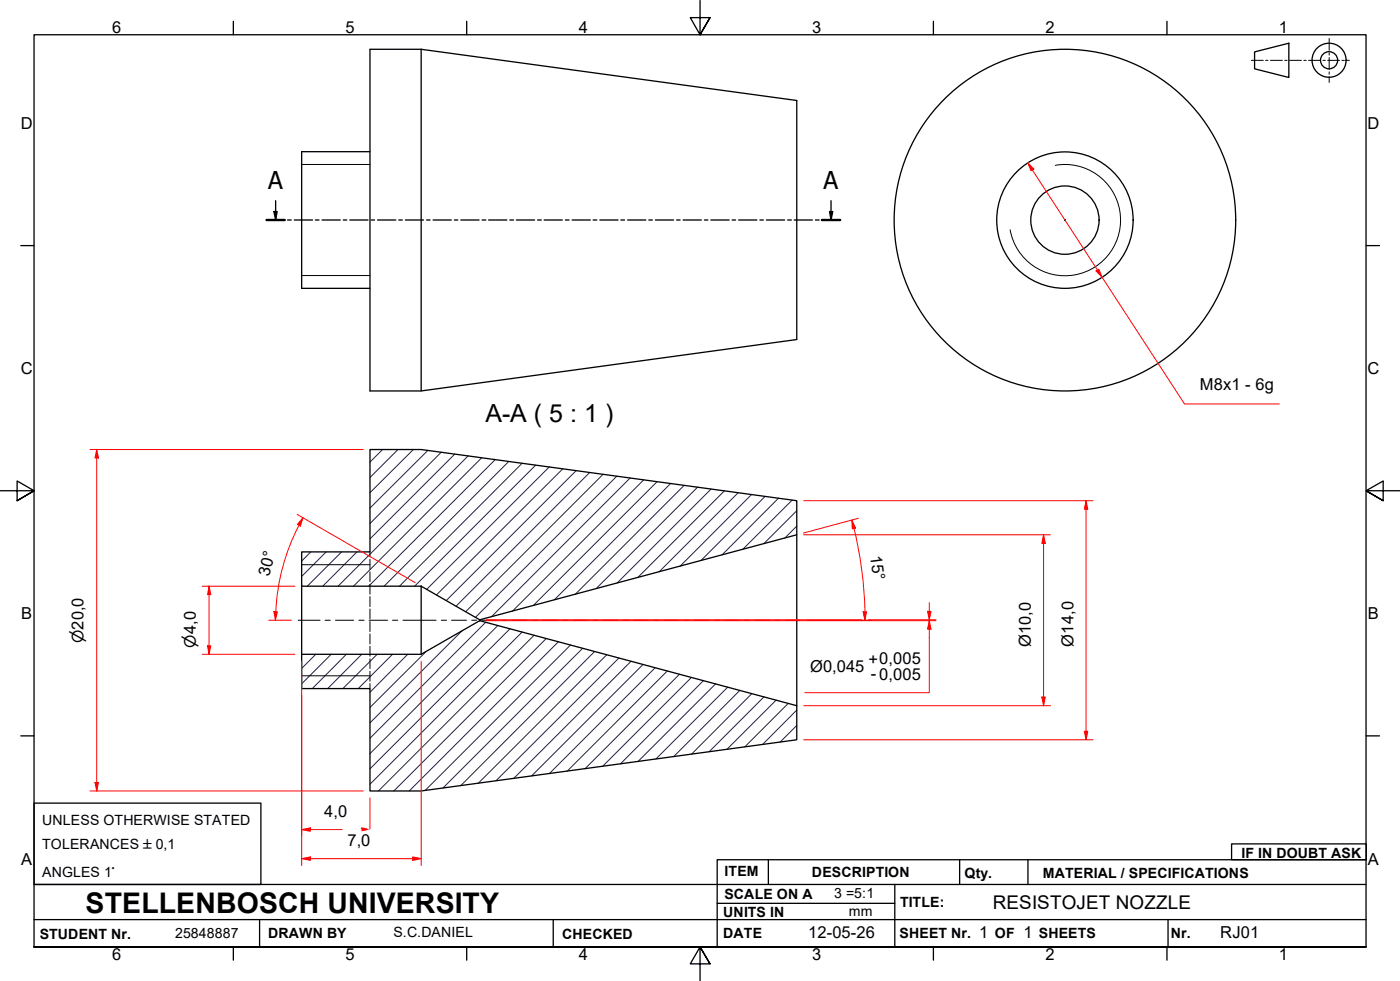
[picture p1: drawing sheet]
<svg xmlns="http://www.w3.org/2000/svg" width="410mm" height="287mm" viewBox="0 0 410 287" stroke-linecap="round" stroke-linejoin="round" font-family="sans-serif">
<!-- layer: Hatch -->
<g fill="none" stroke="#1e1e47" stroke-width=".29">
<path d="M112 131.6l-3.7 3.7M116.5 131.6l-8.2 8.2M121 131.6l-12.7 12.6M125.3 131.8l-17 16.9M129.2 132.3l-20.9 20.9M133.2 132.9l-24.9 24.8M137.1 133.4l-38.1 38.2M141 134l-37.5 37.6M145 134.5l-37.1 37.1M149 135.1l-36.5 36.5M152.9 135.6l-35.9 36M156.8 136.2l-35.4 35.4"/>
<path d="M160.8 136.7l-35.8 35.8M164.8 137.2l-37 36.9M168.7 137.7l-38 38.1M172.7 138.3l-39.2 39.1M176.6 138.8l-40.3 40.3M180.6 139.4l-41.4 41.3M184.5 139.9l-40.6 40.6M188.5 140.5l-38.4 38.4M192.4 141l-36.3 36.2M196.4 141.5l-34.1 34.1M200.3 142.1l-31.8 31.8M204.3 142.6l-29.7 29.7"/>
<path d="M208.2 143.1l-27.5 27.5M212.2 143.7l-25.4 25.3M216.2 144.2l-23.2 23.2M220.1 144.7l-21 21M224 145.3l-18.8 18.8M228 145.8l-16.6 16.6M232 146.4l-14.5 14.4M233.3 154l-3.5 3.5M233.3 149.5l-9.7 9.6M91 161.6l-2.7 2.6M95.5 161.6l-7.2 7.1M100 161.6l-10 10"/>
<path d="M104.5 161.6l-10 10M92.5 191.5l-4.2 4.2M97 191.5l-8.7 8.7M101.4 191.5l-10 10.1M105.9 191.5l-10 10.1M110.4 191.5l-10 10.1M114.9 191.5l-10 10.1M119.4 191.5l-11.1 11.1M124.7 190.8l-16.4 16.3M135.3 184.7l-27 26.9M142.2 182.1l-33.9 34M145.8 183.1l-37.5 37.5"/>
<path d="M149.4 184l-41.1 41.1M152.9 185l-44.6 44.6M156.4 185.9l-45.6 45.6M160 186.9l-44.7 44.6M163.5 187.8l-43.7 43.7M167.1 188.8l-42.6 42.6M170.6 189.8l-40.9 40.9M174.1 190.7l-39.2 39.3M177.7 191.7l-37.7 37.6M181.2 192.6l-36 36M184.8 193.6l-34.4 34.3M188.3 194.5l-32.7 32.7"/>
<path d="M191.8 195.5l-31 31M195.4 196.4l-29.3 29.4M198.9 197.4l-27.6 27.7M202.4 198.3l-25.9 26M206 199.2l-24.3 24.4M209.5 200.2l-22.7 22.7M213.1 201.1l-21.1 21.1M216.7 202.1l-19.5 19.4M220.2 203l-17.8 17.8M223.7 204l-16.1 16M227.3 204.9l-14.4 14.4M230.8 205.9l-12.7 12.7"/>
<path d="M233.3 212.4l-4.9 4.8M233.3 207.8l-10 10.1"/>
</g>
<!-- layer: Threads(ISO) -->
<path d="M88.3 48.1h20M309 48.4a16.3 16.3 0 0 1 18.9 13.2 16.3 16.3 0 0 1-13.3 18.9 16.3 16.3 0 0 1-18.8-13.2M88.3 80.7h20M88.3 165.3h20M88.3 197.8h20" fill="none" stroke="#000" stroke-width=".29"/>
<!-- layer: Visible Edges(ISO) -->
<g fill="none" stroke="#000" stroke-width=".38">
<path d="M108.3 14.4h15l110 15v70l-110 15h-15zM123.3 14.4v100M108.3 44.4h-20v40h20M108.3 131.6h15l110 15v9.9l-92.8 24.9-17.2-9.8h-35v-10h20zM233.3 156.5v50.1M88.3 171.6v19.9M123.3 171.6v19.9M88.3 191.5h35l17.2-9.8 92.8 24.9v9.9l-110 15h-15v-29.9h-20zM140.5 181.4v.3"/>
<circle cx="311.8" cy="64.4" r="50"/>
<circle cx="311.8" cy="64.4" r="20"/>
<circle cx="311.8" cy="64.4" r="10"/>
<circle cx="311.8" cy="64.4" r=".1"/>
</g>
<!-- layer: Hidden Edges(ISO) -->
<path d="M108.3 161.6v1.4M108.3 163.7v2.9M108.3 167.4v2.9M108.3 171v2.9M108.3 174.6v3M108.3 178.3v2.9M108.3 181.9v3M108.3 185.6v2.9M108.3 189.2v2.9M108.3 192.9v2.8M108.3 196.5v2.9M108.3 200.1v1.5" fill="none" stroke="#000" stroke-width=".29"/>
<!-- layer: Section View Lines(ISO) -->
<g fill="none" stroke="#000" stroke-width=".38">
<path d="M80.7 58.8v5.6M243.3 58.8v5.6M78 64.4h5.4M80.2 61.9h1l-.5 2.5zM84.2 64.4h1.1M86.2 64.4h5.3M92.3 64.4h1.1M94.3 64.4h5.3M100.5 64.4h1M102.4 64.4h5.4M108.6 64.4h1.1M110.6 64.4h5.3"/>
<path d="M116.8 64.4h1M118.7 64.4h5.3M124.9 64.4h1M126.8 64.4h5.3M133 64.4h1M134.9 64.4h5.4M141.2 64.4h1M143.1 64.4h5.3M149.3 64.4h1.1M151.2 64.4h5.3M157.4 64.4h1.1M159.3 64.4h5.4"/>
<path d="M165.5 64.4h1.1M167.5 64.4h5.3M173.7 64.4h1.1M175.6 64.4h5.4M181.8 64.4h1.1M183.8 64.4h5.3M190 64.4h1M191.9 64.4h5.3M198.1 64.4h1M200 64.4h5.4M206.2 64.4h1.1M208.2 64.4h5.3"/>
<path d="M214.4 64.4h1M216.3 64.4h5.3M222.5 64.4h1M224.4 64.4h5.3M230.6 64.4h1.1M232.5 64.4h5.4M238.8 64.4h1M240.7 64.4h5.3M242.9 61.9h.9l-.5 2.5z"/>
</g>
<path d="M78 64.4h5.4M240.7 64.4h5.3" fill="none" stroke="#000" stroke-width=".7"/>
<path d="M80.2 61.9h1l-.5 2.5zM242.9 61.9h.9l-.5 2.5z" fill="#000"/>
<!-- layer: Border_0 -->
<g fill="none" stroke="#000" stroke-width=".38">
<path d="M68.3 6.2v4M136.7 6.2v4M205 .1v10.1l-2.9-5h5.8l-2.9 5 2.9-5M273.3 6.2v4M341.7 6.2v4M6.1 71.9h3.9M400 71.9h3.9M0 143.7h10l-5-2.9v5.8l5-2.9-5 2.9M410 143.7h-10l5-2.9v5.8l-5-2.9 5 2.9M6.1 215.4h3.9M400 215.4h3.9M10 277.2v-267h390v267h-390h390"/>
<path d="M68.3 277.2v3.9M136.7 277.2v3.9M273.3 277.2v3.9M341.7 277.2v3.9M207.9 282.1l-2.9-4.9 2.9 4.9h-5.8l2.9-4.9v10"/>
</g>
<!-- layer: Sketch Geometry(ISO) -->
<path d="M10 258.9h390M225 251.7v7.2M262 258.9v18.3M281 251.7v7.2M301 251.7v7.2M400 251.7h-190v25.5M10 277.2h390M10 269.2h390M76 269.2v8M162 269.2v8M210 264.4h52M342 269.2v8" fill="none" stroke="#000" stroke-width=".38"/>
<!-- layer: Centerline(ISO) -->
<g fill="none" stroke="#000" stroke-width=".29">
<path d="M87.3 181.6h6.4M95.2 181.6h1.5M98.2 181.6h5.4M105.1 181.6h1.5M108.1 181.6h5.4M114.9 181.6h1.6M118 181.6h9.7M129.2 181.6h1.5M132.2 181.6h4.4M138.1 181.6h1.5M141.1 181.6h4.4M147 181.6h1.5"/>
<path d="M150 181.6h4.4M155.9 181.6h1.5M158.9 181.6h4.4M164.7 181.6h1.5M167.8 181.6h4.3M173.6 181.6h1.5M176.6 181.6h4.4M182.5 181.6h1.5M185.5 181.6h4.4M191.4 181.6h1.5M194.4 181.6h4.4M200.3 181.6h1.4"/>
<path d="M203.3 181.6h4.3M209.2 181.6h1.4M212.2 181.6h4.3M218.1 181.6h1.4M221 181.6h4.4M226.9 181.6h1.5M229.9 181.6h4.4"/>
</g>
<!-- layer: Dimensions(ISO) -->
<path d="M272.1 179v2.4" fill="none" stroke="#f00" stroke-width=".29"/>
<path d="M271.6 179h1l-.5 2.4z" fill="#f00"/>
<path d="M271.6 179h1l-.5 2.4zM272.1 181.7v2.5" fill="none" stroke="#f00" stroke-width=".29"/>
<path d="M272.1 181.7l.5 2.5h-1z" fill="#f00"/>
<path d="M305.6 156.5v2.6M272.1 176.4v2.6M142.4 181.7h131.7M142.4 181.4h109.9M254.3 181.4h19.8M272.1 181.7l.5 2.5h-1zM272.1 184.2v18.6h-36.5M272.1 181.4v.3" fill="none" stroke="#f00" stroke-width=".29"/>
<path d="M305.6 156.5l.5 2.6h-1z" fill="#f00"/>
<path d="M305.6 156.5l.5 2.6h-1zM305.6 204v2.6" fill="none" stroke="#f00" stroke-width=".29"/>
<path d="M305.1 204h1l-.5 2.6z" fill="#f00"/>
<path d="M235.3 156.5h72.3M305.6 159.1v44.9M318 146.6v2.4M235.3 206.6h72.3M305.1 204h1l-.5 2.6z" fill="none" stroke="#f00" stroke-width=".29"/>
<!-- layer: Sketch Geometry(ISO) -->
<g fill="none" stroke="#000" stroke-width=".29">
<path d="M366.4 17.7h3.5M370.6 17.7h.7M372 17.7h3.5M376.2 17.7h.7M377.6 17.7h3.5M381.8 17.7h.7M383.2 17.7h3.5M387.3 17.7h.7M388.7 17.7h3.5M389.2 11.3v3.4M389.2 15.4v.7M389.2 16.8v3.5"/>
<path d="M392.9 17.7h.7M394.3 17.7h.8M389.2 21v.7M389.2 22.4v1.7"/>
</g>
<g fill="none" stroke="#000" stroke-width=".38">
<path d="M367.3 15.2l10.1-2.5v10l-10.1-2.6z"/>
<circle cx="389.2" cy="17.6" r="5"/>
<circle cx="389.2" cy="17.6" r="2.51"/>
</g>
<!-- layer: Dimensions(ISO) -->
<path d="M318 146.6l.5 2.4h-1z" fill="#f00"/>
<path d="M318 146.6l.5 2.4h-1zM318 214.1v2.4" fill="none" stroke="#f00" stroke-width=".29"/>
<path d="M317.5 214.1h1l-.5 2.4z" fill="#f00"/>
<path d="M235.3 146.6h84.7M318 149v65.1M61.2 171.6v2.5M235.3 216.5h84.7M317.5 214.1h1l-.5 2.4z" fill="none" stroke="#f00" stroke-width=".29"/>
<!-- layer: Sketch Geometry(ISO) -->
<path d="M10 235.1h66.4v23.8h-66.4z" fill="none" stroke="#000" stroke-width=".38"/>
<!-- layer: Dimensions(ISO) -->
<path d="M61.2 171.6l.5 2.5h-.9z" fill="#f00"/>
<path d="M61.2 171.6l.5 2.5h-.9zM61.2 189.1v2.4" fill="none" stroke="#f00" stroke-width=".29"/>
<path d="M60.8 189.1h.9l-.5 2.4z" fill="#f00"/>
<path d="M28.3 131.6v2.5M59.2 171.6h27.2M61.2 174.1v15M59.2 191.5h27.2M60.8 189.1h.9l-.5 2.4z" fill="none" stroke="#f00" stroke-width=".29"/>
<path d="M28.3 131.6l.5 2.5h-1z" fill="#f00"/>
<path d="M28.3 131.6l.5 2.5h-1zM28.3 229.1v2.4" fill="none" stroke="#f00" stroke-width=".29"/>
<path d="M27.8 229.1h1l-.5 2.4z" fill="#f00"/>
<path d="M26.4 131.6h80M28.3 134.1v95M88.7 151.6l-1.2 2.1M26.4 231.5h80M27.8 229.1h1l-.5 2.4z" fill="none" stroke="#f00" stroke-width=".29"/>
<path d="M88.7 151.6l-.8 2.4-.8-.5z" fill="#f00"/>
<path d="M88.7 151.6l-.8 2.4-.8-.5zM80.7 179.1l-.1 2.5" fill="none" stroke="#f00" stroke-width=".29"/>
<path d="M80.2 179l1 .1-.6 2.5z" fill="#f00"/>
<path d="M87 150.6l34.6 20M87.5 153.8a60 60 0 0 0-6.7 25.3M80.2 179l1 .1-.6 2.5zM253.2 179.1v2.5M78.7 181.6h6.6" fill="none" stroke="#f00" stroke-width=".29"/>
<path d="M252.7 179.1h1l-.5 2.5z" fill="#f00"/>
<path d="M249.4 152.2l.6 2.5M252.7 179.1h1l-.5 2.5z" fill="none" stroke="#f00" stroke-width=".29"/>
<path d="M249.4 152.2l1.1 2.4-.9 .2z" fill="#f00"/>
<path d="M321.4 79.1l1.3 2.1M249.4 152.2l1.1 2.4-.9 .2zM250.1 154.7l2.1 11.3 .7 6.5 .4 6.6M251.3 151.7l-16 4.3M236.3 181.6h19" fill="none" stroke="#f00" stroke-width=".29"/>
<path d="M320.9 79.3l.9-.5 .9 2.4z" fill="#f00"/>
<path d="M300.9 47.6l1.4 2.1M320.9 79.3l.9-.5 .9 2.4z" fill="none" stroke="#f00" stroke-width=".29"/>
<path d="M300.9 47.6l1.8 1.9-.8 .5z" fill="#f00"/>
<path d="M300.9 47.6l1.8 1.9-.8 .5zM302.3 49.7l19.1 29.4M322.7 81.2l24.1 37.1h27.8" fill="none" stroke="#f00" stroke-width=".29"/>
<path d="M105.9 242.3l2.4 .5-2.4 .5z" fill="#f00"/>
<path d="M88.3 242.8h2.6" fill="none" stroke="#f00" stroke-width=".29"/>
<path d="M88.3 242.8l2.6-.5v1z" fill="#f00"/>
<path d="M88.3 203.5v41.3M108.3 233.6v9M88.3 242.8l2.6-.5v1zM90.9 242.8h9.3M105.9 242.6v-.3l1.5 .3M120.8 251.3h2.5" fill="none" stroke="#f00" stroke-width=".29"/>
<!-- layer: Sketch Geometry(ISO) -->
<path d="M360.6 247h39.4v4.7h-39.4z" fill="none" stroke="#000" stroke-width=".38"/>
<!-- layer: Dimensions(ISO) -->
<path d="M120.8 250.8l2.5 .5-2.5 .6z" fill="#f00"/>
<path d="M88.3 251.3h2.6M120.8 250.8l2.5 .5-2.5 .6z" fill="none" stroke="#f00" stroke-width=".29"/>
<path d="M88.3 251.3l2.6-.5v1.1z" fill="#f00"/>
<path d="M88.3 193.6v59.8M123.3 193.6v59.8M88.3 251.3l2.6-.5v1.1zM90.9 251.3h29.9" fill="none" stroke="#f00" stroke-width=".29"/>
<text font-size="8.3" x="25.1" y="267.2">STELLENBOSCH UNIVERSITY</text>
<text font-size="7.3" x="142.1" y="123.5">A-A ( 5 : 1 )</text>
<g font-size="7.2">
<text x="78.5" y="55.3">A</text>
<text x="241.2" y="55.3">A</text>
</g>
<text font-size="5.5" x="290.7" y="266">RESISTOJET NOZZLE</text>
<g font-size="4.8">
<text x="32.8" y="9.7">6</text>
<text x="101.2" y="9.7">5</text>
<text x="169.5" y="9.7">4</text>
<text x="237.8" y="9.7">3</text>
<text x="306.1" y="9.7">2</text>
<text x="374.5" y="9.7">1</text>
<text x="6.1" y="37.8">D</text>
<text x="400.4" y="37.8">D</text>
<text x="6.1" y="109.6">C</text>
<text x="400.4" y="109.6">C</text>
<text x="351.3" y="114.2">M8x1 - 6g</text>
<text x="254.8" y="162.7" transform="rotate(83 254.8 162.7)">15°</text>
<text x="78.8" y="168.8" transform="rotate(-75 78.8 168.8)">30°</text>
<text x="6.2" y="181.3">B</text>
<text x="400.5" y="181.3">B</text>
<text x="301.9" y="189.4" transform="rotate(-90 301.9 189.4)">Ø10,0</text>
<text x="314.3" y="189.3" transform="rotate(-90 314.3 189.3)">Ø14,0</text>
<text x="237.2" y="196.7">Ø0,045</text>
<text x="254.3" y="194.5">+0,005</text>
<text x="255" y="198.9">- 0,005</text>
<text x="94.9" y="239.2">4,0</text>
<text x="101.7" y="247.7">7,0</text>
<text x="6.2" y="253.1">A</text>
<text x="400.5" y="253.1">A</text>
<text x="236.7" y="274.7">12-05-26</text>
<text x="286.7" y="274.5">1</text>
<text x="299.7" y="274.7">1</text>
<text x="357.3" y="274.7">RJ01</text>
<text x="32.8" y="281.1">6</text>
<text x="101.2" y="281.1">5</text>
<text x="169.5" y="281.1">4</text>
<text x="237.8" y="281.1">3</text>
<text x="306.1" y="281.1">2</text>
<text x="374.5" y="281.1">1</text>
</g>
<g font-size="4.6">
<text x="24.4" y="188.3" transform="rotate(-90 24.4 188.3)">⌀20,0</text>
<text x="57.3" y="189.6" transform="rotate(-90 57.3 189.6)">⌀4,0</text>
</g>
<g font-size="4.1">
<text x="12.4" y="241.5">UNLESS OTHERWISE STATED</text>
<text x="12.4" y="248.4">TOLERANCES ±0,1</text>
<text x="363.5" y="251.2">IF IN DOUBT ASK</text>
<text x="12.4" y="256.6">ANGLES 1°</text>
<text x="212.2" y="256.5">ITEM</text>
<text x="237.7" y="256.7">DESCRIPTION</text>
<text x="282.4" y="256.9">Qty.</text>
<text x="305.4" y="256.9">MATERIAL / SPECIFICATIONS</text>
<text x="212.1" y="263">SCALE ON A</text>
<text x="244.2" y="262.9">3 =5:1</text>
<text x="211.8" y="268.4">UNITS IN</text>
<text x="248.5" y="268.1">mm</text>
<text x="263.5" y="265.6">TITLE:</text>
<text x="11.6" y="274.8">STUDENT Nr.</text>
<text x="51.2" y="274.7">25848887</text>
<text x="78.5" y="274.6">DRAWN BY</text>
<text x="115.2" y="274.3">S.C.DANIEL</text>
<text x="164.6" y="274.8">CHECKED</text>
<text x="211.8" y="274.6">DATE</text>
<text x="263.4" y="274.6">SHEET Nr.</text>
<text x="291.3" y="274.6">OF</text>
<text x="304.2" y="274.6">SHEETS</text>
<text x="342.8" y="274.5">Nr.</text>
</g>
</svg>
